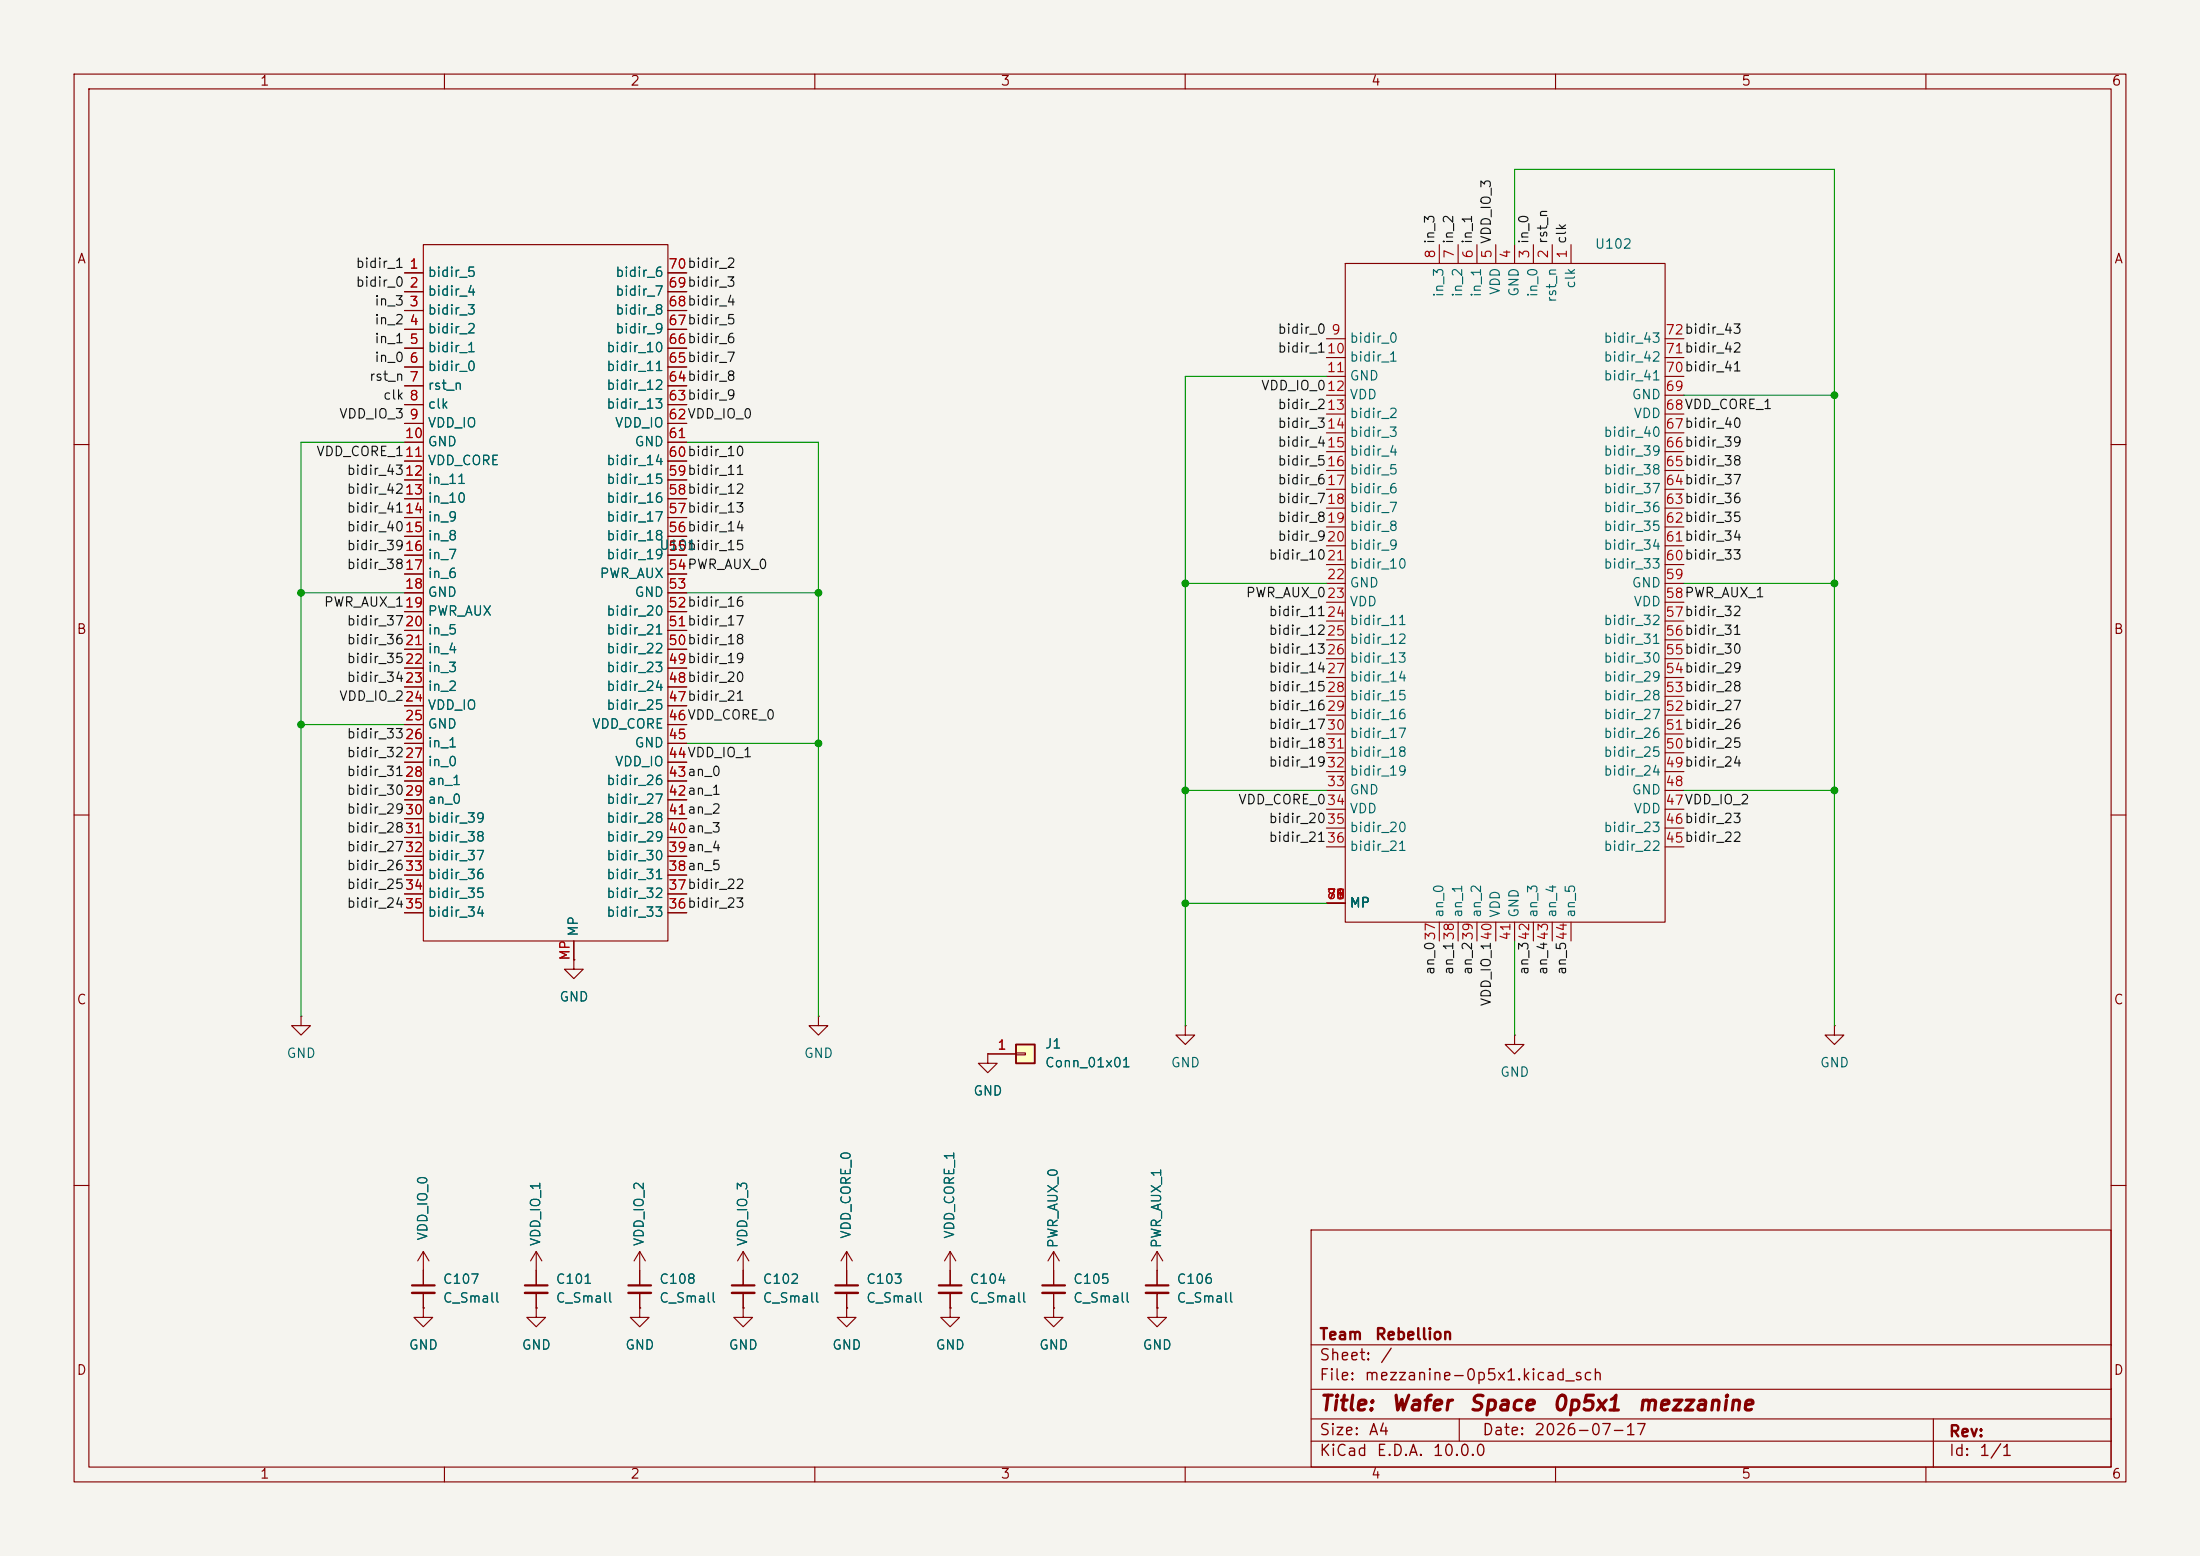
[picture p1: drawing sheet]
<svg xmlns="http://www.w3.org/2000/svg" width="297mm" height="210mm" viewBox="0 0 297 210" stroke-linecap="round" stroke-linejoin="round" font-family="sans-serif">
<path d="M0 0h297v210h-297z" fill="#f5f4ef" stroke="#f5f4ef" stroke-width=".14"/>
<g fill="none" stroke="#840000" stroke-width=".15">
<path d="M10 10h277v190h-277zM12 12h273v186h-273zM60 10v2M110 10v2M160 10v2M210 10v2M260 10v2M10 60h2M285 60h2M10 110h2M285 110h2M10 160h2"/>
<path d="M177 166h108v32h-108zM285 160h2M60 198v2M110 198v2M160 198v2M177 194.5h108M177 191.5h108M177 187.5h108M177 181.5h108M197 191.5v3M210 198v2M260 198v2"/>
<path d="M261 191.5v6.5"/>
</g>
<path d="M137.2 141h2.5v2.5h-2.5z" fill="#ffffc2"/>
<path d="M137.2 141h2.5v2.5h-2.5z" fill="none" stroke="#840000" stroke-width=".25"/>
<g fill="none" stroke="#840000" stroke-width=".15">
<path d="M54.6 36.8h2.5M54.6 39.4h2.5M57.1 33h33.1v94h-33.1zM90.2 36.8h2.5M90.2 39.4h2.5M181.6 35.6h43.2v88.9h-43.2zM194.3 33v2.6M196.8 33v2.6M199.4 33v2.6M201.9 33v2.6M204.5 33v2.6M207 33v2.6"/>
<path d="M209.5 33v2.6M212.1 33v2.6M54.6 41.9h2.5M54.6 44.5h2.5M54.6 47h2.5M54.6 49.5h2.5M54.6 52.1h2.5M54.6 54.6h2.5M54.6 57.2h2.5M54.6 59.7h2.5M90.2 41.9h2.5M90.2 44.5h2.5"/>
<path d="M90.2 47h2.5M90.2 49.5h2.5M90.2 52.1h2.5M90.2 54.6h2.5M90.2 57.2h2.5M90.2 59.7h2.5M179.1 45.7h2.5M179.1 48.3h2.5M179.1 50.8h2.5M179.1 53.3h2.5M179.1 55.9h2.5M179.1 58.4h2.5"/>
<path d="M224.8 45.7h2.5M224.8 48.3h2.5M224.8 50.8h2.5M224.8 53.3h2.5M224.8 55.9h2.5M224.8 58.4h2.5M54.6 62.2h2.5M54.6 64.8h2.5M54.6 67.3h2.5M54.6 69.9h2.5M54.6 72.4h2.5M54.6 74.9h2.5"/>
<path d="M54.6 77.5h2.5M90.2 62.2h2.5M90.2 64.8h2.5M90.2 67.3h2.5M90.2 69.9h2.5M90.2 72.4h2.5M90.2 74.9h2.5M90.2 77.5h2.5M179.1 61h2.5M179.1 63.5h2.5M179.1 66h2.5M179.1 68.6h2.5"/>
<path d="M179.1 71.1h2.5M179.1 73.7h2.5M179.1 76.2h2.5M179.1 78.7h2.5M224.8 61h2.5M224.8 63.5h2.5M224.8 66h2.5M224.8 68.6h2.5M224.8 71.1h2.5M224.8 73.7h2.5M224.8 76.2h2.5M224.8 78.7h2.5"/>
<path d="M54.6 80h2.5M54.6 82.6h2.5M54.6 85.1h2.5M54.6 87.6h2.5M54.6 90.2h2.5M54.6 92.7h2.5M54.6 95.3h2.5M54.6 97.8h2.5M90.2 80h2.5M90.2 82.6h2.5M90.2 85.1h2.5M90.2 87.6h2.5"/>
<path d="M90.2 90.2h2.5M90.2 92.7h2.5M90.2 95.3h2.5M90.2 97.8h2.5M179.1 81.3h2.5M179.1 83.8h2.5M179.1 86.4h2.5M179.1 88.9h2.5M179.1 91.4h2.5M179.1 94h2.5M179.1 96.5h2.5M179.1 99.1h2.5"/>
<path d="M224.8 81.3h2.5M224.8 83.8h2.5M224.8 86.4h2.5M224.8 88.9h2.5M224.8 91.4h2.5M224.8 94h2.5M224.8 96.5h2.5M224.8 99.1h2.5M54.6 100.3h2.5M54.6 102.9h2.5M54.6 105.4h2.5M54.6 108h2.5"/>
<path d="M54.6 110.5h2.5M54.6 113h2.5M54.6 115.6h2.5M54.6 118.1h2.5M90.2 100.3h2.5M90.2 102.9h2.5M90.2 105.4h2.5M90.2 108h2.5M90.2 110.5h2.5M90.2 113h2.5M90.2 115.6h2.5M90.2 118.1h2.5"/>
<path d="M179.1 101.6h2.5M179.1 104.1h2.5M179.1 106.7h2.5M179.1 109.2h2.5M179.1 111.8h2.5M179.1 114.3h2.5M224.8 101.6h2.5M224.8 104.1h2.5M224.8 106.7h2.5M224.8 109.2h2.5M224.8 111.8h2.5M224.8 114.3h2.5"/>
<path d="M40.6 137.2v1.2h1.3l-1.3 1.3-1.2-1.3h1.2M40.6 137.2h.1M54.6 120.7h2.5M54.6 123.2h2.5M77.5 129.5v1.3h1.2l-1.2 1.3-1.3-1.3h1.3M77.5 129.5h.1M77.5 127v2.5M90.2 120.7h2.5M90.2 123.2h2.5M110.5 137.2v1.2h1.3l-1.3 1.3-1.3-1.3h1.3M110.5 137.2h.1M160 138.4v1.3h1.3l-1.3 1.3-1.3-1.3h1.3"/>
<path d="M160 138.4h.1M179.1 121.9h2.5M194.3 124.5v2.5M196.8 124.5v2.5M199.4 124.5v2.5M201.9 124.5v2.5M204.5 139.7v1.3h1.2l-1.2 1.2-1.3-1.2h1.3M204.5 139.7h.1M204.5 124.5v2.5M207 124.5v2.5M209.5 124.5v2.5M212.1 124.5v2.5"/>
<path d="M247.6 138.4v1.3h1.3l-1.3 1.3-1.2-1.3h1.2M247.6 138.4h.1M137.2 142.1h1.2v.3h-1.2zM137.2 142.2h-3.9v1.3h-1.2l1.2 1.3 1.3-1.3h-1.3M57.1 176.5v1.3h-1.2l1.2 1.3 1.3-1.3h-1.3M57.1 176.5h.1M57.1 168.9l-.7 1.3M57.1 168.9l.8 1.3M57.1 168.9v4.6M57.1 174.5v2M72.4 176.5v1.3h-1.3l1.3 1.3 1.3-1.3h-1.3M72.4 176.5h.1"/>
<path d="M72.4 168.9v4.6M72.4 174.5v2M72.4 168.9l-.8 1.3M72.4 168.9l.8 1.3M86.4 176.5v1.3h-1.3l1.3 1.3 1.2-1.3h-1.2M86.4 176.5h.1M86.4 168.9v4.6M86.4 174.5v2M86.4 168.9l-.8 1.3M86.4 168.9l.7 1.3M100.3 176.5v1.3h-1.2l1.2 1.3 1.3-1.3h-1.3M100.3 176.5h.1"/>
<path d="M100.3 168.9l-.7 1.3M100.3 168.9l.8 1.3M100.3 168.9v4.6M100.3 174.5v2M114.3 176.5v1.3h-1.3l1.3 1.3 1.3-1.3h-1.3M114.3 176.5h.1M114.3 168.9l-.8 1.3M114.3 168.9l.8 1.3M114.3 168.9v4.6M114.3 174.5v2M128.3 176.5v1.3h-1.3l1.3 1.3 1.2-1.3h-1.2M128.3 176.5h.1"/>
<path d="M128.3 168.9l-.8 1.3M128.3 168.9l.7 1.3M128.3 168.9v4.6M128.3 174.5v2M142.2 176.5v1.3h-1.2l1.2 1.3 1.3-1.3h-1.3M142.2 176.5h.1M142.2 168.9v4.6M142.2 174.5v2M142.2 168.9l-.7 1.3M142.2 168.9l.8 1.3M156.2 176.5v1.3h-1.3l1.3 1.3 1.3-1.3h-1.3M156.2 176.5h.1"/>
<path d="M156.2 168.9v4.6M156.2 174.5v2M156.2 168.9l-.8 1.3M156.2 168.9l.8 1.3"/>
</g>
<path d="M55.6 173.5h3.1M70.9 173.5h3M84.8 173.5h3.1M98.8 173.5h3.1M112.8 173.5h3M126.7 173.5h3.1M140.7 173.5h3.1M154.7 173.5h3" fill="none" stroke="#840000" stroke-width=".3"/>
<path d="M55.6 174.5h3.1M70.9 174.5h3M84.8 174.5h3.1M98.8 174.5h3.1M112.8 174.5h3M126.7 174.5h3.1M140.7 174.5h3.1M154.7 174.5h3" fill="none" stroke="#840000" stroke-width=".33"/>
<g fill="none" stroke="#009600" stroke-width=".15">
<path d="M204.5 33v-10.1h43.1v115.5M54.6 59.7h-14v77.5M92.7 59.7h17.8v77.5M179.1 50.8h-19.1v87.6M227.3 53.3h20.3M160 78.7h19.1M227.3 78.7h20.3M40.6 80h14M40.6 97.8h14M92.7 80h17.8M92.7 100.3h17.8M160 106.7h19.1"/>
<path d="M227.3 106.7h20.3M160 121.9h19.1M204.5 127v12.7"/>
</g>
<g fill="#009600" stroke="#009600" stroke-width=".14">
<circle cx="247.6" cy="78.7" r=".46"/>
<circle cx="247.6" cy="106.7" r=".46"/>
<circle cx="110.5" cy="80" r=".46"/>
<circle cx="110.5" cy="100.3" r=".46"/>
<circle cx="160" cy="78.7" r=".46"/>
<circle cx="247.6" cy="53.3" r=".46"/>
<circle cx="40.6" cy="80" r=".46"/>
<circle cx="40.6" cy="97.8" r=".46"/>
<circle cx="160" cy="106.7" r=".46"/>
<circle cx="160" cy="121.9" r=".46"/>
</g>
<g font-size="2" fill="#840000">
<text x="178" y="190.9">Title:</text>
<text x="187.7" y="190.9">Wafer</text>
<text x="198.2" y="190.9">Space</text>
<text x="209.4" y="190.9">0p5x1</text>
<text x="220.9" y="190.9">mezzanine</text>
</g>
<g font-size="1.5" fill="#840000">
<text x="178" y="184">Sheet:</text>
<text x="178" y="181.2">Team</text>
<text x="185.5" y="181.2">Rebellion</text>
<text x="186.2" y="184">/</text>
<text x="178" y="186.7">File:</text>
<text x="184.1" y="186.7">mezzanine-0p5x1.kicad_sch</text>
<text x="178" y="196.9">KiCad</text>
<text x="178" y="194.1">Size:</text>
<text x="184.7" y="194.1">A4</text>
<text x="185.7" y="196.9">E.D.A.</text>
<text x="193.3" y="196.9">10.0.0</text>
<text x="200" y="194.1">Date:</text>
<text x="207" y="194.1">2026-07-17</text>
<text x="263" y="194.3">Rev:</text>
<text x="263" y="196.9">Id:</text>
<text x="267.1" y="196.9">1/1</text>
</g>
<g font-size="1.3" fill="#840000">
<text x="35" y="11.9">1</text>
<text x="85" y="11.9">2</text>
<text x="135" y="11.9">3</text>
<text x="185" y="11.9">4</text>
<text x="235" y="11.9">5</text>
<text x="285" y="11.9">6</text>
<text x="10.3" y="35.9">A</text>
<text x="285.3" y="35.9">A</text>
<text x="10.3" y="85.9">B</text>
<text x="285.3" y="85.9">B</text>
<text x="10.3" y="135.9">C</text>
<text x="285.3" y="135.9">C</text>
<text x="10.3" y="185.9">D</text>
<text x="285.3" y="185.9">D</text>
<text x="35" y="199.9">1</text>
<text x="85" y="199.9">2</text>
<text x="135" y="199.9">3</text>
<text x="185" y="199.9">4</text>
<text x="235" y="199.9">5</text>
<text x="285" y="199.9">6</text>
</g>
<g font-size="1.3" fill="#a90000">
<text x="194.1" y="35" transform="rotate(-90 194.1 35)">8 in_3</text>
<text x="196.6" y="35" transform="rotate(-90 196.6 35)">7 in_2</text>
<text x="199.1" y="35" transform="rotate(-90 199.1 35)">6 in_1</text>
<text x="201.7" y="35" transform="rotate(-90 201.7 35)">5 VDD_IO_3</text>
<text x="204.2" y="35" transform="rotate(-90 204.2 35)">4</text>
<text x="206.8" y="35" transform="rotate(-90 206.8 35)">3 in_0</text>
<text x="209.3" y="35" transform="rotate(-90 209.3 35)">2 rst_n</text>
<text x="211.8" y="35" transform="rotate(-90 211.8 35)">1 clk</text>
<text x="55.2" y="36.6">1</text>
<text x="55.2" y="39.1">2</text>
<text x="55.2" y="41.7">3</text>
<text x="90.1" y="41.7">68bidir_4</text>
<text x="90.1" y="39.1">69bidir_3</text>
<text x="90.1" y="36.6">70bidir_2</text>
<text x="90.1" y="41.7">68</text>
<text x="90.1" y="39.1">69</text>
<text x="90.1" y="36.6">70</text>
<text x="55.2" y="44.2">4</text>
<text x="55.2" y="46.7">5</text>
<text x="90.1" y="46.7">66bidir_6</text>
<text x="90.1" y="44.2">67bidir_5</text>
<text x="90.1" y="46.7">66</text>
<text x="90.1" y="44.2">67</text>
<text x="179.6" y="45.5">9</text>
<text x="224.7" y="45.5">72bidir_43</text>
<text x="55.2" y="49.3">6</text>
<text x="55.2" y="51.8">7</text>
<text x="90.1" y="51.8">64bidir_8</text>
<text x="90.1" y="49.3">65bidir_7</text>
<text x="90.1" y="51.8">64</text>
<text x="90.1" y="49.3">65</text>
<text x="179" y="50.5">11</text>
<text x="224.7" y="53.1">69</text>
<text x="224.7" y="50.5">70bidir_41</text>
<text x="224.7" y="48">71bidir_42</text>
<text x="54.6" y="59.4">10</text>
<text x="55.2" y="56.9">9</text>
<text x="55.2" y="54.4">8</text>
<text x="90.1" y="59.4">61</text>
<text x="90.1" y="56.9">62VDD_IO_0</text>
<text x="90.1" y="54.4">63bidir_9</text>
<text x="90.1" y="56.9">62</text>
<text x="90.1" y="54.4">63</text>
<text x="224.7" y="58.2">67bidir_40</text>
<text x="224.7" y="55.6">68VDD_CORE_1</text>
<text x="54.6" y="62">11</text>
<text x="54.6" y="64.5">12</text>
<text x="90.1" y="64.5">59bidir_11</text>
<text x="90.1" y="62">60bidir_10</text>
<text x="90.1" y="64.5">59</text>
<text x="90.1" y="62">60</text>
<text x="224.7" y="65.8">64bidir_37</text>
<text x="224.7" y="63.2">65bidir_38</text>
<text x="224.7" y="60.7">66bidir_39</text>
<text x="54.6" y="67.1">13</text>
<text x="54.6" y="69.6">14</text>
<text x="90.1" y="69.6">57bidir_13</text>
<text x="90.1" y="67.1">58bidir_12</text>
<text x="90.1" y="69.6">57</text>
<text x="90.1" y="67.1">58</text>
<text x="224.7" y="70.9">62bidir_35</text>
<text x="224.7" y="68.3">63bidir_36</text>
<text x="54.6" y="72.1">15</text>
<text x="54.6" y="74.7">16</text>
<text x="54.6" y="77.2">17</text>
<text x="90.1" y="77.2">54PWR_AUX_0</text>
<text x="90.1" y="74.7">55bidir_15</text>
<text x="90.1" y="72.1">56bidir_14</text>
<text x="90.1" y="77.2">54</text>
<text x="90.1" y="74.7">55</text>
<text x="90.1" y="72.1">56</text>
<text x="224.7" y="75.9">60bidir_33</text>
<text x="224.7" y="73.4">61bidir_34</text>
<text x="54.6" y="79.8">18</text>
<text x="54.6" y="82.3">19</text>
<text x="90.1" y="82.3">52bidir_16</text>
<text x="90.1" y="79.8">53</text>
<text x="90.1" y="82.3">52</text>
<text x="179" y="78.5">22</text>
<text x="224.7" y="83.6">57bidir_32</text>
<text x="224.7" y="81">58PWR_AUX_1</text>
<text x="224.7" y="78.5">59</text>
<text x="54.6" y="84.8">20</text>
<text x="54.6" y="87.4">21</text>
<text x="54.6" y="89.9">22</text>
<text x="90.1" y="89.9">49bidir_19</text>
<text x="90.1" y="87.4">50bidir_18</text>
<text x="90.1" y="84.8">51bidir_17</text>
<text x="90.1" y="89.9">49</text>
<text x="90.1" y="87.4">50</text>
<text x="90.1" y="84.8">51</text>
<text x="224.7" y="88.6">55bidir_30</text>
<text x="224.7" y="86.1">56bidir_31</text>
<text x="54.6" y="92.5">23</text>
<text x="54.6" y="95">24</text>
<text x="90.1" y="95">47bidir_21</text>
<text x="90.1" y="92.5">48bidir_20</text>
<text x="90.1" y="95">47</text>
<text x="90.1" y="92.5">48</text>
<text x="224.7" y="93.7">53bidir_28</text>
<text x="224.7" y="91.2">54bidir_29</text>
<text x="54.6" y="97.5">25</text>
<text x="54.6" y="100.1">26</text>
<text x="90.1" y="100.1">45</text>
<text x="90.1" y="97.5">46VDD_CORE_0</text>
<text x="90.1" y="97.5">46</text>
<text x="224.7" y="101.3">50bidir_25</text>
<text x="224.7" y="98.8">51bidir_26</text>
<text x="224.7" y="96.3">52bidir_27</text>
<text x="54.6" y="102.6">27</text>
<text x="54.6" y="105.2">28</text>
<text x="54.6" y="107.7">29</text>
<text x="90.1" y="107.7">42an_1</text>
<text x="90.1" y="105.2">43an_0</text>
<text x="90.1" y="102.6">44VDD_IO_1</text>
<text x="90.1" y="107.7">42</text>
<text x="90.1" y="105.2">43</text>
<text x="90.1" y="102.6">44</text>
<text x="179" y="106.4">33</text>
<text x="224.7" y="106.4">48</text>
<text x="224.7" y="103.9">49bidir_24</text>
<text x="54.6" y="110.2">30</text>
<text x="54.6" y="112.8">31</text>
<text x="90.1" y="112.8">40an_3</text>
<text x="90.1" y="110.2">41an_2</text>
<text x="90.1" y="112.8">40</text>
<text x="90.1" y="110.2">41</text>
<text x="224.7" y="111.5">46bidir_23</text>
<text x="224.7" y="109">47VDD_IO_2</text>
<text x="54.6" y="115.3">32</text>
<text x="54.6" y="117.9">33</text>
<text x="90.1" y="117.9">38an_5</text>
<text x="90.1" y="115.3">39an_4</text>
<text x="90.1" y="117.9">38</text>
<text x="90.1" y="115.3">39</text>
<text x="224.7" y="114">45bidir_22</text>
<text x="54.6" y="120.4">34</text>
<text x="54.6" y="122.9">35</text>
<text x="90.1" y="122.9">36bidir_23</text>
<text x="90.1" y="120.4">37bidir_22</text>
<text x="90.1" y="122.9">36</text>
<text x="90.1" y="120.4">37</text>
<text x="179" y="121.7">75</text>
<text x="179" y="121.7">80</text>
<text x="180.2" y="121.7">6</text>
<text x="180.2" y="121.7">7</text>
<text x="180.2" y="121.7">8</text>
<text x="180.2" y="121.7">9</text>
<text x="180.2" y="121.7">1</text>
<text x="77.2" y="129.7" transform="rotate(-90 77.2 129.7)">MP</text>
<text x="204.2" y="127" transform="rotate(-90 204.2 127)">41</text>
<text x="134.5" y="142">1</text>
</g>
<g font-size="1.3" fill="#006464">
<text x="215.2" y="33.9">U102</text>
<text x="57.7" y="37.7">bidir_5</text>
<text x="57.7" y="40.2">bidir_4</text>
<text x="83" y="40.2">bidir_7</text>
<text x="83" y="37.7">bidir_6</text>
<text x="195.2" y="40.2" transform="rotate(-90 195.2 40.2)">in_3</text>
<text x="197.7" y="40.2" transform="rotate(-90 197.7 40.2)">in_2</text>
<text x="200.3" y="40.2" transform="rotate(-90 200.3 40.2)">in_1</text>
<text x="202.8" y="39.9" transform="rotate(-90 202.8 39.9)">VDD</text>
<text x="205.3" y="40.1" transform="rotate(-90 205.3 40.1)">GND</text>
<text x="207.9" y="40.2" transform="rotate(-90 207.9 40.2)">in_0</text>
<text x="210.4" y="40.9" transform="rotate(-90 210.4 40.9)">rst_n</text>
<text x="213" y="39.1" transform="rotate(-90 213 39.1)">clk</text>
<text x="57.7" y="42.8">bidir_3</text>
<text x="57.7" y="45.3">bidir_2</text>
<text x="57.7" y="47.9">bidir_1</text>
<text x="81.8" y="47.9">bidir_10</text>
<text x="83" y="45.3">bidir_9</text>
<text x="83" y="42.8">bidir_8</text>
<text x="182.1" y="46.6">bidir_0</text>
<text x="216.4" y="46.6">bidir_43</text>
<text x="57.7" y="50.4">bidir_0</text>
<text x="57.7" y="52.9">rst_n</text>
<text x="81.8" y="52.9">bidir_12</text>
<text x="81.8" y="50.4">bidir_11</text>
<text x="182.1" y="49.1">bidir_1</text>
<text x="182.1" y="51.7">GND</text>
<text x="216.4" y="51.7">bidir_41</text>
<text x="216.4" y="49.1">bidir_42</text>
<text x="57.7" y="55.5">clk</text>
<text x="57.7" y="58">VDD_IO</text>
<text x="81.8" y="55.5">bidir_13</text>
<text x="82.9" y="58">VDD_IO</text>
<text x="182.1" y="54.2">VDD</text>
<text x="182.1" y="56.7">bidir_2</text>
<text x="182.1" y="59.3">bidir_3</text>
<text x="216.4" y="59.3">bidir_40</text>
<text x="220.2" y="54.2">GND</text>
<text x="220.5" y="56.7">VDD</text>
<text x="57.7" y="60.6">GND</text>
<text x="57.7" y="63.1">VDD_CORE</text>
<text x="57.7" y="65.6">in_11</text>
<text x="81.8" y="65.6">bidir_15</text>
<text x="81.8" y="63.1">bidir_14</text>
<text x="85.6" y="60.6">GND</text>
<text x="182.1" y="61.8">bidir_4</text>
<text x="182.1" y="64.4">bidir_5</text>
<text x="216.4" y="64.4">bidir_38</text>
<text x="216.4" y="61.8">bidir_39</text>
<text x="57.7" y="68.2">in_10</text>
<text x="57.7" y="70.7">in_9</text>
<text x="81.8" y="70.7">bidir_17</text>
<text x="81.8" y="68.2">bidir_16</text>
<text x="182.1" y="66.9">bidir_6</text>
<text x="182.1" y="69.4">bidir_7</text>
<text x="182.1" y="72">bidir_8</text>
<text x="216.4" y="72">bidir_35</text>
<text x="216.4" y="69.4">bidir_36</text>
<text x="216.4" y="66.9">bidir_37</text>
<text x="57.7" y="73.3">in_8</text>
<text x="57.7" y="75.8">in_7</text>
<text x="81.8" y="75.8">bidir_19</text>
<text x="81.8" y="73.3">bidir_18</text>
<text x="88.9" y="74.5">U101</text>
<text x="182.1" y="74.5">bidir_9</text>
<text x="182.1" y="77.1">bidir_10</text>
<text x="216.4" y="77.1">bidir_33</text>
<text x="216.4" y="74.5">bidir_34</text>
<text x="57.7" y="78.3">in_6</text>
<text x="57.7" y="80.9">GND</text>
<text x="57.7" y="83.4">PWR_AUX</text>
<text x="80.9" y="78.3">PWR_AUX</text>
<text x="81.8" y="83.4">bidir_20</text>
<text x="85.6" y="80.9">GND</text>
<text x="182.1" y="79.6">GND</text>
<text x="182.1" y="82.1">VDD</text>
<text x="220.2" y="79.6">GND</text>
<text x="220.5" y="82.1">VDD</text>
<text x="57.7" y="86">in_5</text>
<text x="57.7" y="88.5">in_4</text>
<text x="81.8" y="88.5">bidir_22</text>
<text x="81.8" y="86">bidir_21</text>
<text x="182.1" y="84.7">bidir_11</text>
<text x="182.1" y="87.2">bidir_12</text>
<text x="182.1" y="89.8">bidir_13</text>
<text x="216.4" y="89.8">bidir_30</text>
<text x="216.4" y="87.2">bidir_31</text>
<text x="216.4" y="84.7">bidir_32</text>
<text x="57.7" y="91">in_3</text>
<text x="57.7" y="93.6">in_2</text>
<text x="81.8" y="93.6">bidir_24</text>
<text x="81.8" y="91">bidir_23</text>
<text x="182.1" y="92.3">bidir_14</text>
<text x="182.1" y="94.8">bidir_15</text>
<text x="216.4" y="94.8">bidir_28</text>
<text x="216.4" y="92.3">bidir_29</text>
<text x="57.7" y="96.1">VDD_IO</text>
<text x="57.7" y="98.7">GND</text>
<text x="57.7" y="101.2">in_1</text>
<text x="79.8" y="98.7">VDD_CORE</text>
<text x="81.8" y="96.1">bidir_25</text>
<text x="85.6" y="101.2">GND</text>
<text x="182.1" y="97.4">bidir_16</text>
<text x="182.1" y="99.9">bidir_17</text>
<text x="216.4" y="99.9">bidir_26</text>
<text x="216.4" y="97.4">bidir_27</text>
<text x="57.7" y="103.7">in_0</text>
<text x="57.7" y="106.3">an_1</text>
<text x="81.8" y="106.3">bidir_26</text>
<text x="82.9" y="103.7">VDD_IO</text>
<text x="182.1" y="102.5">bidir_18</text>
<text x="182.1" y="105">bidir_19</text>
<text x="182.1" y="107.5">GND</text>
<text x="216.4" y="105">bidir_24</text>
<text x="216.4" y="102.5">bidir_25</text>
<text x="220.2" y="107.5">GND</text>
<text x="57.7" y="108.8">an_0</text>
<text x="57.7" y="111.4">bidir_39</text>
<text x="57.7" y="113.9">bidir_38</text>
<text x="81.8" y="113.9">bidir_29</text>
<text x="81.8" y="111.4">bidir_28</text>
<text x="81.8" y="108.8">bidir_27</text>
<text x="182.1" y="110.1">VDD</text>
<text x="182.1" y="112.6">bidir_20</text>
<text x="216.4" y="112.6">bidir_23</text>
<text x="220.5" y="110.1">VDD</text>
<text x="57.7" y="116.4">bidir_37</text>
<text x="57.7" y="119">bidir_36</text>
<text x="81.8" y="119">bidir_31</text>
<text x="81.8" y="116.4">bidir_30</text>
<text x="182.1" y="115.2">bidir_21</text>
<text x="216.4" y="115.2">bidir_22</text>
<text x="57.7" y="121.5">bidir_35</text>
<text x="57.7" y="124.1">bidir_34</text>
<text x="81.8" y="124.1">bidir_33</text>
<text x="81.8" y="121.5">bidir_32</text>
<text x="182.1" y="122.8">MP</text>
<text x="195.2" y="124" transform="rotate(-90 195.2 124)">an_0</text>
<text x="197.7" y="124" transform="rotate(-90 197.7 124)">an_1</text>
<text x="200.3" y="124" transform="rotate(-90 200.3 124)">an_2</text>
<text x="202.8" y="124" transform="rotate(-90 202.8 124)">VDD</text>
<text x="205.3" y="124" transform="rotate(-90 205.3 124)">GND</text>
<text x="207.9" y="124" transform="rotate(-90 207.9 124)">an_3</text>
<text x="210.4" y="124" transform="rotate(-90 210.4 124)">an_4</text>
<text x="213" y="124" transform="rotate(-90 213 124)">an_5</text>
<text x="78.3" y="126.5" transform="rotate(-90 78.3 126.5)">MP</text>
<text x="75.4" y="135.5">GND</text>
<text x="38.6" y="143.1">GND</text>
<text x="108.5" y="143.1">GND</text>
<text x="141" y="141.8">J1</text>
<text x="131.3" y="148.2">GND</text>
<text x="141" y="144.4">Conn_01x01</text>
<text x="158" y="144.4">GND</text>
<text x="202.4" y="145.6">GND</text>
<text x="245.6" y="144.4">GND</text>
<text x="58" y="167.5" transform="rotate(-90 58 167.5)">VDD_IO_0</text>
<text x="115.2" y="167.3" transform="rotate(-90 115.2 167.3)">VDD_CORE_0</text>
<text x="129.1" y="167.3" transform="rotate(-90 129.1 167.3)">VDD_CORE_1</text>
<text x="59.7" y="173.6">C107</text>
<text x="73.3" y="168.3" transform="rotate(-90 73.3 168.3)">VDD_IO_1</text>
<text x="74.9" y="173.6">C101</text>
<text x="87.2" y="168.3" transform="rotate(-90 87.2 168.3)">VDD_IO_2</text>
<text x="88.9" y="173.6">C108</text>
<text x="101.2" y="168.3" transform="rotate(-90 101.2 168.3)">VDD_IO_3</text>
<text x="102.9" y="173.6">C102</text>
<text x="116.8" y="173.6">C103</text>
<text x="130.8" y="173.6">C104</text>
<text x="143.1" y="168.6" transform="rotate(-90 143.1 168.6)">PWR_AUX_0</text>
<text x="144.8" y="173.6">C105</text>
<text x="157.1" y="168.6" transform="rotate(-90 157.1 168.6)">PWR_AUX_1</text>
<text x="158.8" y="173.6">C106</text>
<text x="59.7" y="176.1">C_Small</text>
<text x="74.9" y="176.1">C_Small</text>
<text x="88.9" y="176.1">C_Small</text>
<text x="102.9" y="176.1">C_Small</text>
<text x="116.8" y="176.1">C_Small</text>
<text x="130.8" y="176.1">C_Small</text>
<text x="144.8" y="176.1">C_Small</text>
<text x="158.8" y="176.1">C_Small</text>
<text x="55.1" y="182.5">GND</text>
<text x="70.4" y="182.5">GND</text>
<text x="84.3" y="182.5">GND</text>
<text x="98.3" y="182.5">GND</text>
<text x="112.3" y="182.5">GND</text>
<text x="126.2" y="182.5">GND</text>
<text x="140.2" y="182.5">GND</text>
<text x="154.2" y="182.5">GND</text>
</g>
<g font-size="1.3" fill="#0f0f0f">
<text x="47.9" y="36.5">bidir_1</text>
<text x="47.9" y="39">bidir_0</text>
<text x="50.5" y="41.6">in_3</text>
<text x="50.5" y="44.1">in_2</text>
<text x="50.5" y="46.6">in_1</text>
<text x="172.4" y="47.9">bidir_110</text>
<text x="172.4" y="45.4">bidir_0</text>
<text x="49.8" y="51.7">rst_n 7</text>
<text x="50.5" y="49.2">in_0</text>
<text x="170.2" y="53">VDD_IO_012</text>
<text x="45.7" y="56.8">VDD_IO_3</text>
<text x="51.6" y="54.3">clk 8</text>
<text x="172.4" y="58.1">bidir_314</text>
<text x="172.4" y="55.5">bidir_213</text>
<text x="42.6" y="61.9">VDD_CORE_111</text>
<text x="46.7" y="64.4">bidir_4312</text>
<text x="172.4" y="63.2">bidir_516</text>
<text x="172.4" y="65.7">bidir_617</text>
<text x="172.4" y="60.6">bidir_415</text>
<text x="46.7" y="69.5">bidir_4114</text>
<text x="46.7" y="67">bidir_4213</text>
<text x="172.4" y="70.8">bidir_819</text>
<text x="172.4" y="68.2">bidir_718</text>
<text x="46.7" y="77.1">bidir_3817</text>
<text x="46.7" y="74.6">bidir_3916</text>
<text x="46.7" y="72">bidir_4015</text>
<text x="171.2" y="75.9">bidir_1021</text>
<text x="172.4" y="73.3">bidir_920</text>
<text x="43.6" y="82.2">PWR_AUX_119</text>
<text x="168.1" y="80.9">PWR_AUX_023</text>
<text x="171.2" y="83.5">bidir_1124</text>
<text x="46.7" y="89.8">bidir_3522</text>
<text x="46.7" y="84.7">bidir_3720</text>
<text x="46.7" y="87.3">bidir_3621</text>
<text x="171.2" y="86">bidir_1225</text>
<text x="171.2" y="88.6">bidir_1326</text>
<text x="45.7" y="94.9">VDD_IO_224</text>
<text x="46.7" y="92.4">bidir_3423</text>
<text x="171.2" y="93.6">bidir_1528</text>
<text x="171.2" y="91.1">bidir_1427</text>
<text x="46.7" y="100">bidir_3326</text>
<text x="171.2" y="98.7">bidir_1730</text>
<text x="171.2" y="96.2">bidir_1629</text>
<text x="171.2" y="101.3">bidir_1831</text>
<text x="46.7" y="107.6">bidir_3029</text>
<text x="46.7" y="105.1">bidir_3128</text>
<text x="46.7" y="102.5">bidir_3227</text>
<text x="171.2" y="103.8">bidir_1932</text>
<text x="46.7" y="110.1">bidir_2930</text>
<text x="46.7" y="112.7">bidir_2831</text>
<text x="167.1" y="108.9">VDD_CORE_034</text>
<text x="171.2" y="111.4">bidir_2035</text>
<text x="171.2" y="114">bidir_2136</text>
<text x="46.7" y="117.8">bidir_2633</text>
<text x="46.7" y="115.2">bidir_2732</text>
<text x="46.7" y="120.3">bidir_2534</text>
<text x="46.7" y="122.8">bidir_2435</text>
<text x="194" y="131.7" transform="rotate(-90 194 131.7)">an_037</text>
<text x="196.5" y="131.7" transform="rotate(-90 196.5 131.7)">an_138</text>
<text x="199" y="131.7" transform="rotate(-90 199 131.7)">an_239</text>
<text x="206.7" y="131.7" transform="rotate(-90 206.7 131.7)">an_342</text>
<text x="209.2" y="131.7" transform="rotate(-90 209.2 131.7)">an_443</text>
<text x="211.7" y="131.7" transform="rotate(-90 211.7 131.7)">an_544</text>
<text x="201.6" y="135.9" transform="rotate(-90 201.6 135.9)">VDD_IO_140</text>
</g>
</svg>
